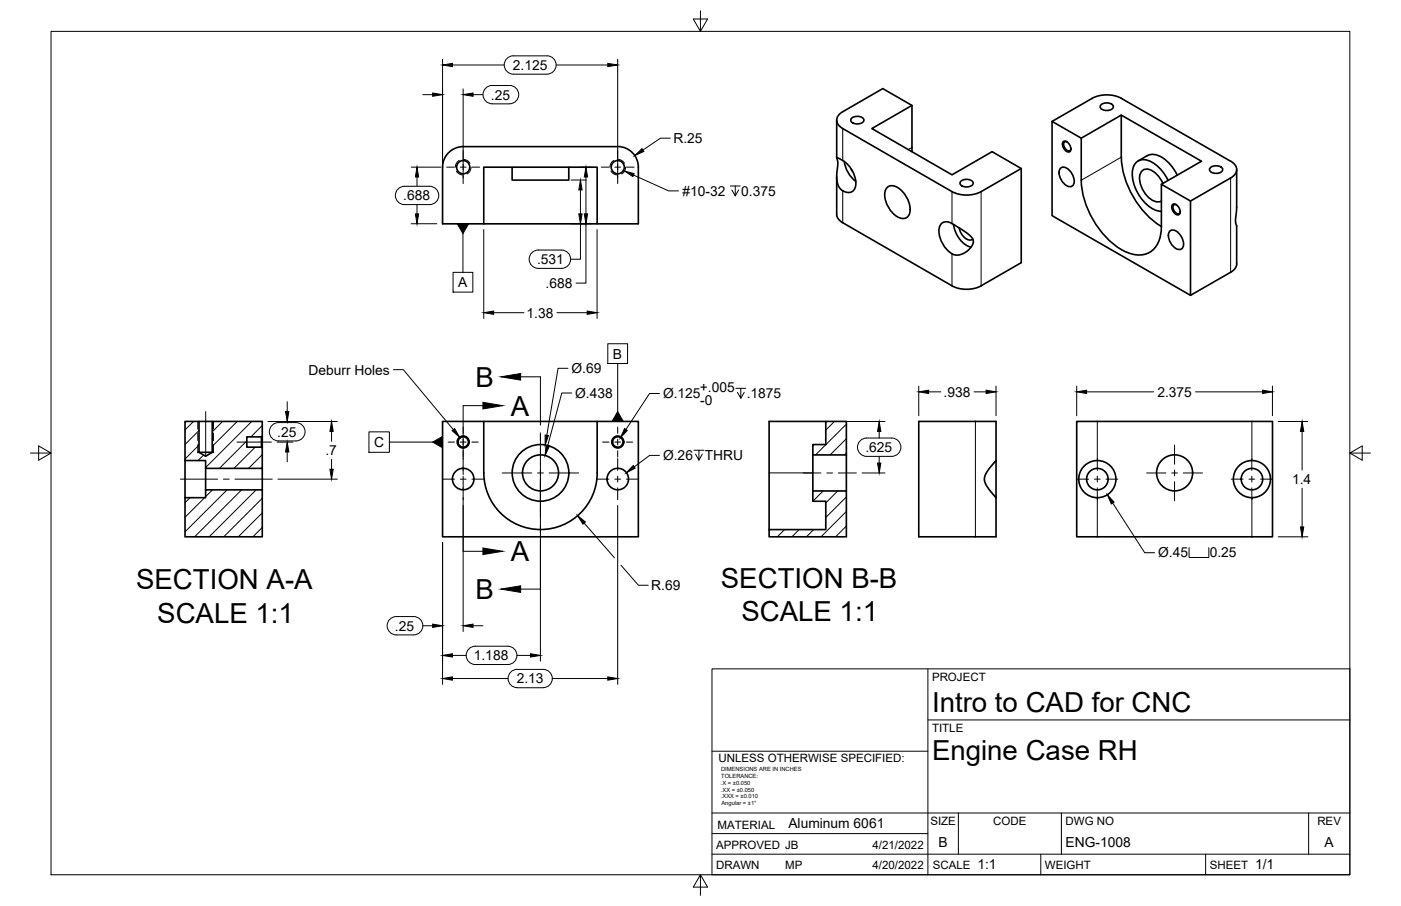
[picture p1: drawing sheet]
<svg xmlns="http://www.w3.org/2000/svg" width="432mm" height="279mm" viewBox="0 0 432 279" stroke-linecap="round" stroke-linejoin="round" font-family="sans-serif">
<!-- layer: Visible -->
<g fill="none" stroke="#000" stroke-width=".51">
<path d="M257.9 37.1v11.6M262.4 36.5a2.69 2.69 0 0 1 3.9 .4 1.83 1.83 0 0 1-2.6 1.3 1.17 1.17 0 0 1-1.2-.4 1.17 1.17 0 0 1-.1-1.3zM281.1 32.5l-12.4 7.1 24.7 14.3 12.4-7.1 8.9 5.2v29l-12.3 7.1M324.3 37.4l12.3-7.1a10 10 0 0 1 9 0l33.7 19.4M339.3 32.4a2.69 2.69 0 0 1 3.8 .3 1.83 1.83 0 0 1-2.5 1.3 1.17 1.17 0 0 1-1.2-.4 1.17 1.17 0 0 1-.1-1.2zM345.6 35.5v13a27.3 27.3 0 0 0 12.4 21.4M157.8 51.6v3.9h17.5v-3.9M190.4 45.2h-47.6a6.4 6.4 0 0 0-6.4 6.4v17.4h12.7M190.4 45.2a6.4 6.4 0 0 1 6.3 6.4v17.4h-47.6M257.9 54.5v11.6l.2 .9 .6 .9 34.7 20.2a9.9 9.9 0 0 0 9 0M259.7 49.5l-1.8-.8 .3 1.5-.3 3.5 .1 2.1 .5 1.7 1.2 1.3M259.7 49.5a8.3 8.3 0 0 1 3.8 8.5 2.34 2.34 0 0 1-3.7 .8"/>
<path d="M260.2 49.8a9.2 9.2 0 0 0 3.6 6.1M262.4 52.2l.4 .7M273.3 57.9a2.83 2.83 0 0 1 4 .4 7.8 7.8 0 0 1 2.9 7.9 2.33 2.33 0 0 1-3.6 .7 8 8 0 0 1-3.6-8.4zM281.1 46.8v-14.3l-9-5.2-12.4 7.2a2.74 2.74 0 0 0-1.8 2.6 2.74 2.74 0 0 0 1.8 2.5l33.7 19.5a10 10 0 0 0 9 0M296.1 56a2.69 2.69 0 0 1 3.8 .3 1.83 1.83 0 0 1-2.5 1.3 1.17 1.17 0 0 1-1.2-.4 1.17 1.17 0 0 1-.1-1.2zM314.7 52l-12.3 7.1M326.9 51.8a2.16 2.16 0 0 1 2.9 .9 3.7 3.7 0 0 1 .8 4.6 2.16 2.16 0 0 1-2.9-.9 3.7 3.7 0 0 1-.8-4.6zM327.7 43.7a2.01 2.01 0 0 1 2.4 2.3 .88 .88 0 0 1-.7 .9 .88 .88 0 0 1-1-.4l-.9-1.6zM328.9 43.7a.78 .78 0 0 0-1 .2 .78 .78 0 0 0 0 1l.7 1.2a.78 .78 0 0 0 .8 .5 .78 .78 0 0 0 .7-.8M333.2 42.6l12.4-7.1 24.7 14.2-12.4 7.1M350.8 49.6l2.8-1.6a5.8 5.8 0 0 1 6.5 2.1l1.5 1.8 1.2 2.1M358.4 56.6a6.2 6.2 0 0 0-5.5-4.4 3.3 3.3 0 0 0-1.4 4.5 7.3 7.3 0 0 0 5.5 5.6l.9-.3"/>
<path d="M360 55.6a10.3 10.3 0 0 0-7.6-6.4 3.5 3.5 0 0 0-3.4 3.9 13.1 13.1 0 0 0 7.3 11.8l1.6 .3M373 51.8a2.69 2.69 0 0 1 3.8 .3 1.83 1.83 0 0 1-2.5 1.3 1.17 1.17 0 0 1-1.2-.4 1.17 1.17 0 0 1-.1-1.2zM379.3 54.9l-12.4 7.1M379.3 49.7a2.72 2.72 0 0 1 1.9 2.6 2.72 2.72 0 0 1-1.9 2.6M381.1 52.3v11.9l-.3 3.6 .3 1.9v11.7l-.4 1.4-1.4 1.2M149.1 69v-17.4h34.9v17.4M290.3 68.8a3.2 3.2 0 0 1 3.6 .4l4.4 2.9 1.3 1.2 .4 1.1-.6 1.7-1.6 1.6-1.9 .8-1.8 .1a8 8 0 0 1-4.5-8.8zM293.9 69.2a8.2 8.2 0 0 0 5.4 7M295.6 70.3a4.3 4.3 0 0 0 3.6 3.7l.6-.3M357.9 69.8a8.1 8.1 0 0 1-5 8.6 11.5 11.5 0 0 1-9.8-3.2 27.8 27.8 0 0 1-9.9-19.6v-13l-8.9-5.2v29.1l42.6 24.6v-29.1l-9-5.2v13M360.6 71.2a2.16 2.16 0 0 1 2.9 .9 3.7 3.7 0 0 1 .8 4.6 2.16 2.16 0 0 1-2.9-.9 3.7 3.7 0 0 1-.8-4.6zM361.4 63.1a2.01 2.01 0 0 1 2.4 2.2 .88 .88 0 0 1-.7 1 .88 .88 0 0 1-1-.5l-.9-1.5z"/>
<path d="M362.6 63.2a.78 .78 0 0 0-1 .1 .78 .78 0 0 0 0 1l.7 1.2a.78 .78 0 0 0 .8 .5 .78 .78 0 0 0 .7-.7M379.3 84l-12.4 7.1M57 130h4.3v9.5l2.1 1.2 2-1.2v-9.5h15.4v4.5l-.2 .2h-4.5v3.2h4.5l.2 .3v6.2h-17.4v-2.4h-6.4zM61 139.5h4.8M61.3 130h4.1M80.6 134.7v3.2M80.8 134.5v3.7M136.4 130h12.7v15.8a17.5 17.5 0 0 0 17.5 17.5 17.5 17.5 0 0 0 17.4-17.5v-15.8h12.7v35.5h-60.3zM149.1 130h34.9M254.5 130h6.4v10.3h-10.4v-3.2h4zM254.5 130h-17.5v33.3M283.2 130h23.8v35.5h-23.8z"/>
<path d="M331.9 130h60.3v35.5h-60.3zM57 142v11.5M63.4 144.4v9.1h-6.4v12h23.8v-14.4h-17.4M80.8 144.4v6.7M250.5 140.3v11.1M260.9 140.3v11.1M307 142l-2.8 3.4-.8 2.1 .1 1 .6 1.3 2.9 3.7M334.1 143.7l1.6-1.1 1.8-.5a5.7 5.7 0 0 1 6.4 6.2 5.7 5.7 0 0 1-7.6 4.9l-2.2-1.4-.8-1.2-.6-1.4-.2-1.2 .2-1.7 .6-1.4zM381.8 143.7a5.4 5.4 0 0 1 4.6-1.6l1.9 .5 1.6 1.1 1.2 1.8 .5 2-.2 1.7-1.1 2.1-1.5 1.4-2.2 .7a5.7 5.7 0 0 1-5.9-3.1 5.7 5.7 0 0 1 1.1-6.6zM237 163.3h17.5v-8.7h-4v-3.2h10.4v14.1h-23.9z"/>
<circle cx="142.8" cy="51.5" r="2.03"/>
<circle cx="190.4" cy="51.5" r="2.03"/>
<circle cx="142.8" cy="136.3" r="1.85"/>
<circle cx="142.8" cy="136.3" r="1.6"/>
<circle cx="190.4" cy="136.3" r="1.85"/>
<circle cx="190.4" cy="136.3" r="1.6"/>
<circle cx="142.8" cy="147.7" r="3.3"/>
<circle cx="166.6" cy="145.8" r="8.7"/>
<circle cx="166.6" cy="145.8" r="5.6"/>
<circle cx="190.4" cy="147.7" r="3.3"/>
<circle cx="338.2" cy="147.8" r="3.3"/>
<circle cx="362" cy="145.8" r="5.6"/>
<circle cx="385.9" cy="147.8" r="3.3"/>
</g>
<!-- layer: Hidden -->
<g fill="none" stroke="#000" stroke-width=".31">
<path d="M140.7 52.7l.8 .9 1.2 .4M141.6 49.5l-1 1-.2 1M142.7 49.1l1.3 .4 .8 .9M145.2 51.6l-.3 1-.9 1.1M188.3 52.7l.8 .9 1.3 .4M189.2 49.5l-1 1-.2 1M190.4 49.1l1.3 .4 .8 .9M192.8 51.6l-.2 1-1 1.1M61 130v2.4M61 133.5v2.4M61 137.1v2.4M65.8 130v2.4"/>
<path d="M65.8 133.5v2.4M65.8 137.1v2.4"/>
</g>
<!-- layer: Visible Narrow -->
<g fill="none" stroke="#000" stroke-width=".31">
<path d="M259.7 39.6v9.9M259.7 58.8v9.9M281.1 45.5l-1.1 .6M293.4 59.1v9.9M302.4 59.1v29M345.6 48.5l-12.4 7.1M379.3 54.9v29.1M293.4 78.3v9.8M300.6 130v35.5M338.2 130v12M385.8 130v12M237 145.8h13.5"/>
<path d="M338.2 153.5v12M385.8 153.5v12"/>
</g>
<!-- layer: Border -->
<path d="M15.7 9.7h400.3v260.1h-400.3zM215.9 3.3v6.4l-2.2-3.8h4.4l-2.2 3.8M9.4 139.7h6.3l-3.8-2.2v4.4l3.8-2.2M416 139.7l3.8 2.2v-4.4l-3.8 2.2h6.4M215.9 269.8l2.2 3.8h-4.4l2.2-3.8v6.3" fill="none" stroke="#000" stroke-width=".31"/>
<!-- layer: Titleblock -->
<path d="M219.4 206.3h196.6v63.5h-196.6zM286 206.3v63.5M219.4 231.7h66.6M286 222h130M219.4 257.1h66.6M219.4 250.7h196.6M295.4 250.7v12.7M327.1 250.7v12.7M403.3 250.7v12.7M219.4 263.4h196.6M320.8 263.4v6.4M371.6 263.4v6.4" fill="none" stroke="#000" stroke-width=".31"/>
<!-- layer: Hatching -->
<g fill="none" stroke="#000" stroke-width=".31">
<path d="M59.6 130l-2.6 2.6M61.4 132.7l-4.4 4.4M61.4 137.2l-4.4 4.3M68.6 130l-3.2 3.2M73.1 130l-7.7 7.6M76.1 136l-8.5 8.5M77.6 130l-14.2 14.2M78.6 137.9l-6.5 6.6M80.9 131.2l-3.6 3.5M257.2 130l-2.7 2.6M260.9 130.8l-9.5 9.5M260.9 135.3l-5.1 5"/>
<path d="M260.9 139.8l-.6 .5M58.6 153.5l-1.6 1.5M62.7 140.3l-1.7 1.7M63.1 153.5l-6.1 6M65.5 151.1l-2.1 2M70 151.1l-13 12.9M74.5 151.1l-14.5 14.4M79 151.1l-14.5 14.4M80.9 140.2l-4.3 4.3M80.9 153.6l-11.9 11.9M80.9 158.1l-7.5 7.4M253.7 151.4l-3.2 3.2"/>
<path d="M258.2 151.4l-3.7 3.7M260.9 153.2l-6.4 6.4M260.9 157.7l-7.9 7.8M80.9 162.6l-2.9 2.9M237.3 163.3l-.2 .3M241.8 163.3l-2.2 2.2M246.3 163.3l-2.2 2.2M250.8 163.3l-2.2 2.2M260.9 162.2l-3.4 3.3"/>
</g>
<!-- layer: Annotations -->
<g fill="none" stroke="#000" stroke-width=".31">
<path d="M195.3 54l10.8 4.9h3M225.1 57.4h3M226.6 57.4v3l-1-1.8M227.6 58.6l-1 1.8M142.7 72.1v11.9M139.6 84h6.1v6.1h-6.1zM121.3 114h3l15.4 18.5M160.5 116.2h6.1v14.9M187.3 106h6.1v6.1h-6.1zM190.4 112.1v14.8M113.7 133.2h6.3v6.3h-6.3zM120 136.3h13.3"/>
<path d="M148.8 125.1h-6.1v16.5M166.6 133.5v2.3M166.6 138.2v2.4M142.7 144v2.4M142.7 148.7v2.4M142.7 153.5v16.5h6.1M166.6 143v11.9M166.6 157.3v2.4M166.6 162v2.4M166.6 166.8v14.9h-6.1"/>
</g>
<path d="M192.5 52.7l3 .8-.4 1zM140.9 69h3.5l-1.7 3.1zM154.4 116.2l6.1-1v2zM133.3 136.3l3.1-1.7v3.5zM139.3 132.8l.8-.6 1.6 2.6zM148.8 124.1l6.1 1-6.1 1zM190.4 126.9l1.7 3.1h-3.5zM148.8 169l6.1 1-6.1 1zM154.4 181.7l6.1-1v2z" fill="#000" stroke="#000" stroke-width=".31"/>
<!-- layer: Center Lines -->
<g fill="none" stroke="#000" stroke-width=".31">
<path d="M137.7 51.5h2.4M141.9 51.5h1.8M142.7 46.5v2.4M142.7 50.7v1.7M142.7 54.2v2.4M145.4 51.5h2.4M185.3 51.5h2.4M189.5 51.5h1.8M190.4 46.5v2.4M190.4 50.7v1.7M190.4 54.2v2.4M193.1 51.5h2.4"/>
<path d="M63.4 126.9v13.8M73 136.3h10.7M138.1 136.3h2M141.9 136.3h1.8M142.7 131.7v1.9M142.7 135.4v1.8M142.7 139v2M145.4 136.3h2M166.6 134.1v9.1M185.7 136.3h2M189.5 136.3h1.8M190.4 131.7v1.9"/>
<path d="M190.4 135.4v1.8M190.4 139v2M193.1 136.3h1.9M362 137.2v6M55.6 147.8h11.5M68.9 147.8h1.8M72.4 147.8h11.5M136.4 147.8h3.7M141.9 147.8h1.8M142.7 141.4v3.7M142.7 146.9v1.8M142.7 150.4v3.7"/>
<path d="M145.4 147.8h3.7M154.8 145.9h9.1M165.7 145.9h1.8M166.6 145v1.7M166.6 148.5v9.1M169.2 145.9h9.2M184 147.8h3.7M189.5 147.8h1.8M190.4 141.4v3.7M190.4 146.9v1.8M190.4 150.4v3.7M193.1 147.8h3.6"/>
<path d="M247.5 145.9h5.5M254.8 145.9h1.8M258.4 145.9h5.5M331.9 147.8h3.6M337.3 147.8h1.8M338.2 141.4v3.7M338.2 146.9v1.8M338.2 150.4v3.7M340.9 147.8h3.7M353.4 145.9h5.9M361.1 145.9h1.8M362 145v1.7"/>
<path d="M362 148.5v6M364.7 145.9h5.9M379.5 147.8h3.6M384.9 147.8h1.8M385.8 141.4v3.7M385.8 146.9v1.8M385.8 150.4v3.7M388.5 147.8h3.7"/>
</g>
<!-- layer: Dimensions -->
<g fill="none" stroke="#000" stroke-width=".31">
<path d="M136.4 18.3v48.9M158.2 17.2h10.4M158.2 17.2a2.83 2.83 0 0 0-2.8 2.8 2.83 2.83 0 0 0 2.8 2.9M168.6 17.2a2.83 2.83 0 0 1 2.8 2.8 2.83 2.83 0 0 1-2.8 2.9h-10.4M190.4 18.3v36.5M130.3 29.2h3M139.4 20h16M142.7 27.4v27.4M145.8 29.2h3M151.7 32h5.3M151.7 32a2.82 2.82 0 0 1-2.8-2.8 2.82 2.82 0 0 1 2.8-2.8h5.3a2.83 2.83 0 0 1 2.9 2.8 2.83 2.83 0 0 1-2.9 2.8M171.4 20h15.9"/>
<path d="M122.5 58.5a2.82 2.82 0 0 1 2.2-1.1h7.7a2.83 2.83 0 0 1 2.8 2.9 2.83 2.83 0 0 1-2.8 2.8h-7.7a2.83 2.83 0 0 1-2.6-1.6 2.83 2.83 0 0 1 .4-3zM126.7 51.5h9.2M128.5 54.6v2.8M176 55.5h4.7M178.8 51.5h3.4M178.9 58.6v7.4M180.6 54.6v11.4M206.6 42.6h-3l-5.4 3.7M126.7 69h7.9M128.5 63.1v2.9M149.1 70.8v27.4M163.7 78.2a2.82 2.82 0 0 1 2.2-1.1h7.1a2.83 2.83 0 0 1 2.9 2.8 2.83 2.83 0 0 1-2.9 2.9h-7.1a2.83 2.83 0 0 1-2.5-1.6 2.83 2.83 0 0 1 .3-3z"/>
<path d="M176 69h6.2M178.9 69v10.9h-3M180.6 69v18.3h-3.1M184 70.8v27.4M152.1 96.4h9.4M171.7 96.4h9.3M175 113.6h-3l-3.5 20.6M226.8 119.8h3M228.3 119.8v3l-1-1.8M283.2 119.1v9.1M307 119.1v9.1M331.9 119.1v9.1"/>
<path d="M392.2 119.1v9.1M82.6 130h21.4M85.4 136.3h4.9M88.5 123.9v3M88.5 139.4v3M91.2 130.3h-5.4a2.83 2.83 0 0 0-2.8 2.8 2.83 2.83 0 0 0 2.8 2.9h5.4M91.2 130.3a2.83 2.83 0 0 1 2.8 2.8 2.83 2.83 0 0 1-2.8 2.9M102.2 133v3.1M176.2 121.2h-3.1l-4.3 16.3M203.2 121.3h-3l-7.3 11.2M213.9 138.9h3M215.4 138.9v3l-1-1.8"/>
<path d="M229.4 121l-1.1 1.8M256.3 130h16.5M265.3 135.7l1.8-.6h7.7a2.83 2.83 0 0 1 2.9 2.8 2.83 2.83 0 0 1-2.9 2.8h-7.7a2.83 2.83 0 0 1-2.7-1.9 2.83 2.83 0 0 1 .9-3.1zM271 133v2.1M286.2 120.8h3.8M300.2 120.8h3.7M334.9 120.8h20.7M368.5 120.8h20.6M394 130h9.1M401.3 133v11.9M85.7 147.8h18.3M102.2 141.7v3"/>
<path d="M142.7 155.9v38.9M166.6 147.6v56.3M190.4 155.9v55.1M203.3 140.4h-3.1l-4.7 3.6M216.5 140.1l-1.1 1.8M265.7 145.9h7.1M271 140.7v2.1M342.9 155.1l9.9 15.4h3.1M401.3 150.6v11.9M136.4 167.3v43.7M180 161.3l9.4 10.7M191.4 174.3l5.4 6.2h3"/>
<path d="M366.5 168.9v3h6.1v-3M394 165.5h9.1M120.4 190.8l1.7-.7h5.4a2.83 2.83 0 0 1 2.8 2.9 2.83 2.83 0 0 1-2.8 2.8h-5.4a2.83 2.83 0 0 1-2.6-1.9 2.83 2.83 0 0 1 .9-3.1zM130.3 193h3M145.8 193h3M139.4 202.1h4.3M139.4 209.3h17.2M144.3 200.3a2.82 2.82 0 0 1 2.2-1h10a2.83 2.83 0 0 1 2.8 2.8 2.83 2.83 0 0 1-2.8 2.8h-10a2.83 2.83 0 0 1-2.5-1.6 2.83 2.83 0 0 1 .3-3zM159.3 202.1h4.2M159.4 212.1h8M167.4 206.4h-8a2.83 2.83 0 0 0-2.8 2.8 2.83 2.83 0 0 0 2.8 2.9M167.4 206.4a2.83 2.83 0 0 1 2.8 2.8 2.83 2.83 0 0 1-2.8 2.9"/>
<path d="M170.2 209.3h17.1"/>
</g>
<g fill="#000" stroke="#000" stroke-width=".31">
<path d="M136.4 20l3-.5v1.1zM187.3 19.5l3.1 .5-3.1 .6zM133.3 28.7l3.1 .5-3.1 .5zM142.7 29.2l3.1-.5v1zM128.5 51.5l.5 3.1h-1zM178.9 55.5l.5 3.1h-1zM180.6 51.5l.5 3.1h-1zM195.6 48l2.3-2.2 .5 .9zM128 66h1l-.5 3zM178.4 66h1l-.5 3zM180.1 66h1l-.5 3zM149.1 96.4l3-.5v1z"/>
<path d="M181 95.9l3 .5-3 .5zM88 126.9h1l-.5 3.1zM88.5 136.3l.5 3.1h-1zM102.2 130l.5 3h-1zM168 134.2l1 .1-1 2.9zM168.3 137.4l1 .3-1.3 2.8zM192.5 132.2l.8 .5-2.1 2.3zM271 130l.5 3h-1zM283.2 120.8l3-.5v1zM303.9 120.3l3.1 .5-3.1 .5zM331.9 120.8l3-.5v1zM389.1 120.3l3.1 .5-3.1 .5z"/>
<path d="M401.3 130l.5 3h-1zM101.7 144.7h1l-.5 3.1zM195.2 143.6l.6 .8-2.8 1.4zM270.5 142.8h1l-.5 3.1zM341.3 152.6l2.1 2.3-.9 .5zM178 159l2.4 2-.7 .6zM400.8 162.5h1l-.5 3zM133.3 192.5l3.1 .5-3.1 .5zM142.7 193l3.1-.5v1zM136.4 202.1l3-.5v1zM136.4 209.3l3-.6v1.1zM163.5 201.6l3.1 .5-3.1 .5z"/>
<path d="M187.3 208.7l3.1 .6-3.1 .5z"/>
</g>
<g font-size="8.5">
<text x="146.6" y="119.3">B</text>
<text x="157.5" y="128.1">A</text>
<text x="157.5" y="173.1">A</text>
<text x="41.9" y="181.7">SECTION A-A</text>
<text x="146.6" y="184.7">B</text>
<text x="222.2" y="181.2">SECTION B-B</text>
<text x="48.5" y="192">SCALE 1:1</text>
<text x="228.5" y="191.5">SCALE 1:1</text>
<text x="287.3" y="219.5">Intro to CAD for CNC</text>
<text x="287.3" y="234.5">Engine Case RH</text>
</g>
<g font-size="4.3">
<text x="158.1" y="21.5">2.125</text>
<text x="151.3" y="30.7">.25</text>
<text x="207.5" y="44.1">R.25</text>
<text x="124.3" y="61.8">.688</text>
<text x="210.4" y="60.4">#10-32</text>
<text x="228.4" y="60.4">0.375</text>
<text x="165.5" y="81.4">.531</text>
<text x="141.2" y="88.6">A</text>
<text x="168.2" y="88.8">.688</text>
<text x="162.3" y="97.9">1.38</text>
<text x="188.9" y="110.6">B</text>
<text x="95.1" y="115.5">Deburr Holes</text>
<text x="176.1" y="115">Ø.69</text>
<text x="177.3" y="122.7">Ø.438</text>
<text x="204.3" y="122.8">Ø.125</text>
<text x="215.7" y="120.8">+.005</text>
<text x="215.8" y="124.9">-0</text>
<text x="230.1" y="122.8">.1875</text>
<text x="290.8" y="122.3">.938</text>
<text x="356.7" y="122.3">2.375</text>
<text x="85.4" y="134.7">.25</text>
<text x="115.3" y="137.9">C</text>
<text x="100.3" y="140.4">.7</text>
<text x="204.4" y="141.9">Ø.26</text>
<text x="217.2" y="141.9">THRU</text>
<text x="266.7" y="139.4">.625</text>
<text x="398.2" y="149.3">1.4</text>
<text x="357" y="171.9">Ø.45</text>
<text x="372.9" y="171.9">0.25</text>
<text x="200.7" y="182">R.69</text>
<text x="121.7" y="194.5">.25</text>
<text x="146" y="203.6">1.188</text>
<text x="159.3" y="210.8">2.13</text>
<text x="243" y="255.5">Aluminum 6061</text>
<text x="289.3" y="261.2">B</text>
<text x="328.4" y="261.2">ENG-1008</text>
<text x="408.2" y="261.2">A</text>
<text x="301.2" y="268.1">1:1</text>
<text x="386.8" y="268.1">1/1</text>
</g>
<g font-size="3.5">
<text x="287.3" y="210.1">PROJECT</text>
<text x="287.3" y="225.8">TITLE</text>
<text x="221.5" y="235">UNLESS OTHERWISE SPECIFIED:</text>
<text x="221.2" y="255.7">MATERIAL</text>
<text x="286.7" y="254.5">SIZE</text>
<text x="306.1" y="254.5">CODE</text>
<text x="328.4" y="254.5">DWG NO</text>
<text x="406" y="254.5">REV</text>
<text x="220.7" y="261.9">APPROVED JB</text>
<text x="268.9" y="261.9">4/21/2022</text>
<text x="220.7" y="267.9">DRAWN</text>
<text x="242" y="267.9">MP</text>
<text x="268.9" y="267.9">4/20/2022</text>
<text x="287.5" y="267.9">SCALE</text>
<text x="322.1" y="267.9">WEIGHT</text>
<text x="372.9" y="267.9">SHEET</text>
</g>
<g font-size="1.8">
<text x="222.2" y="237.7">DIMENSIONS ARE IN INCHES</text>
<text x="222.3" y="239.9">TOLERANCE:</text>
<text x="222.2" y="242">.X = ±0.050</text>
<text x="222.2" y="244.1">.XX = ±0.050</text>
<text x="222.2" y="246.2">.XXX = ±0.010</text>
<text x="222.4" y="248.3">Angular = ±1°</text>
</g>
</svg>
